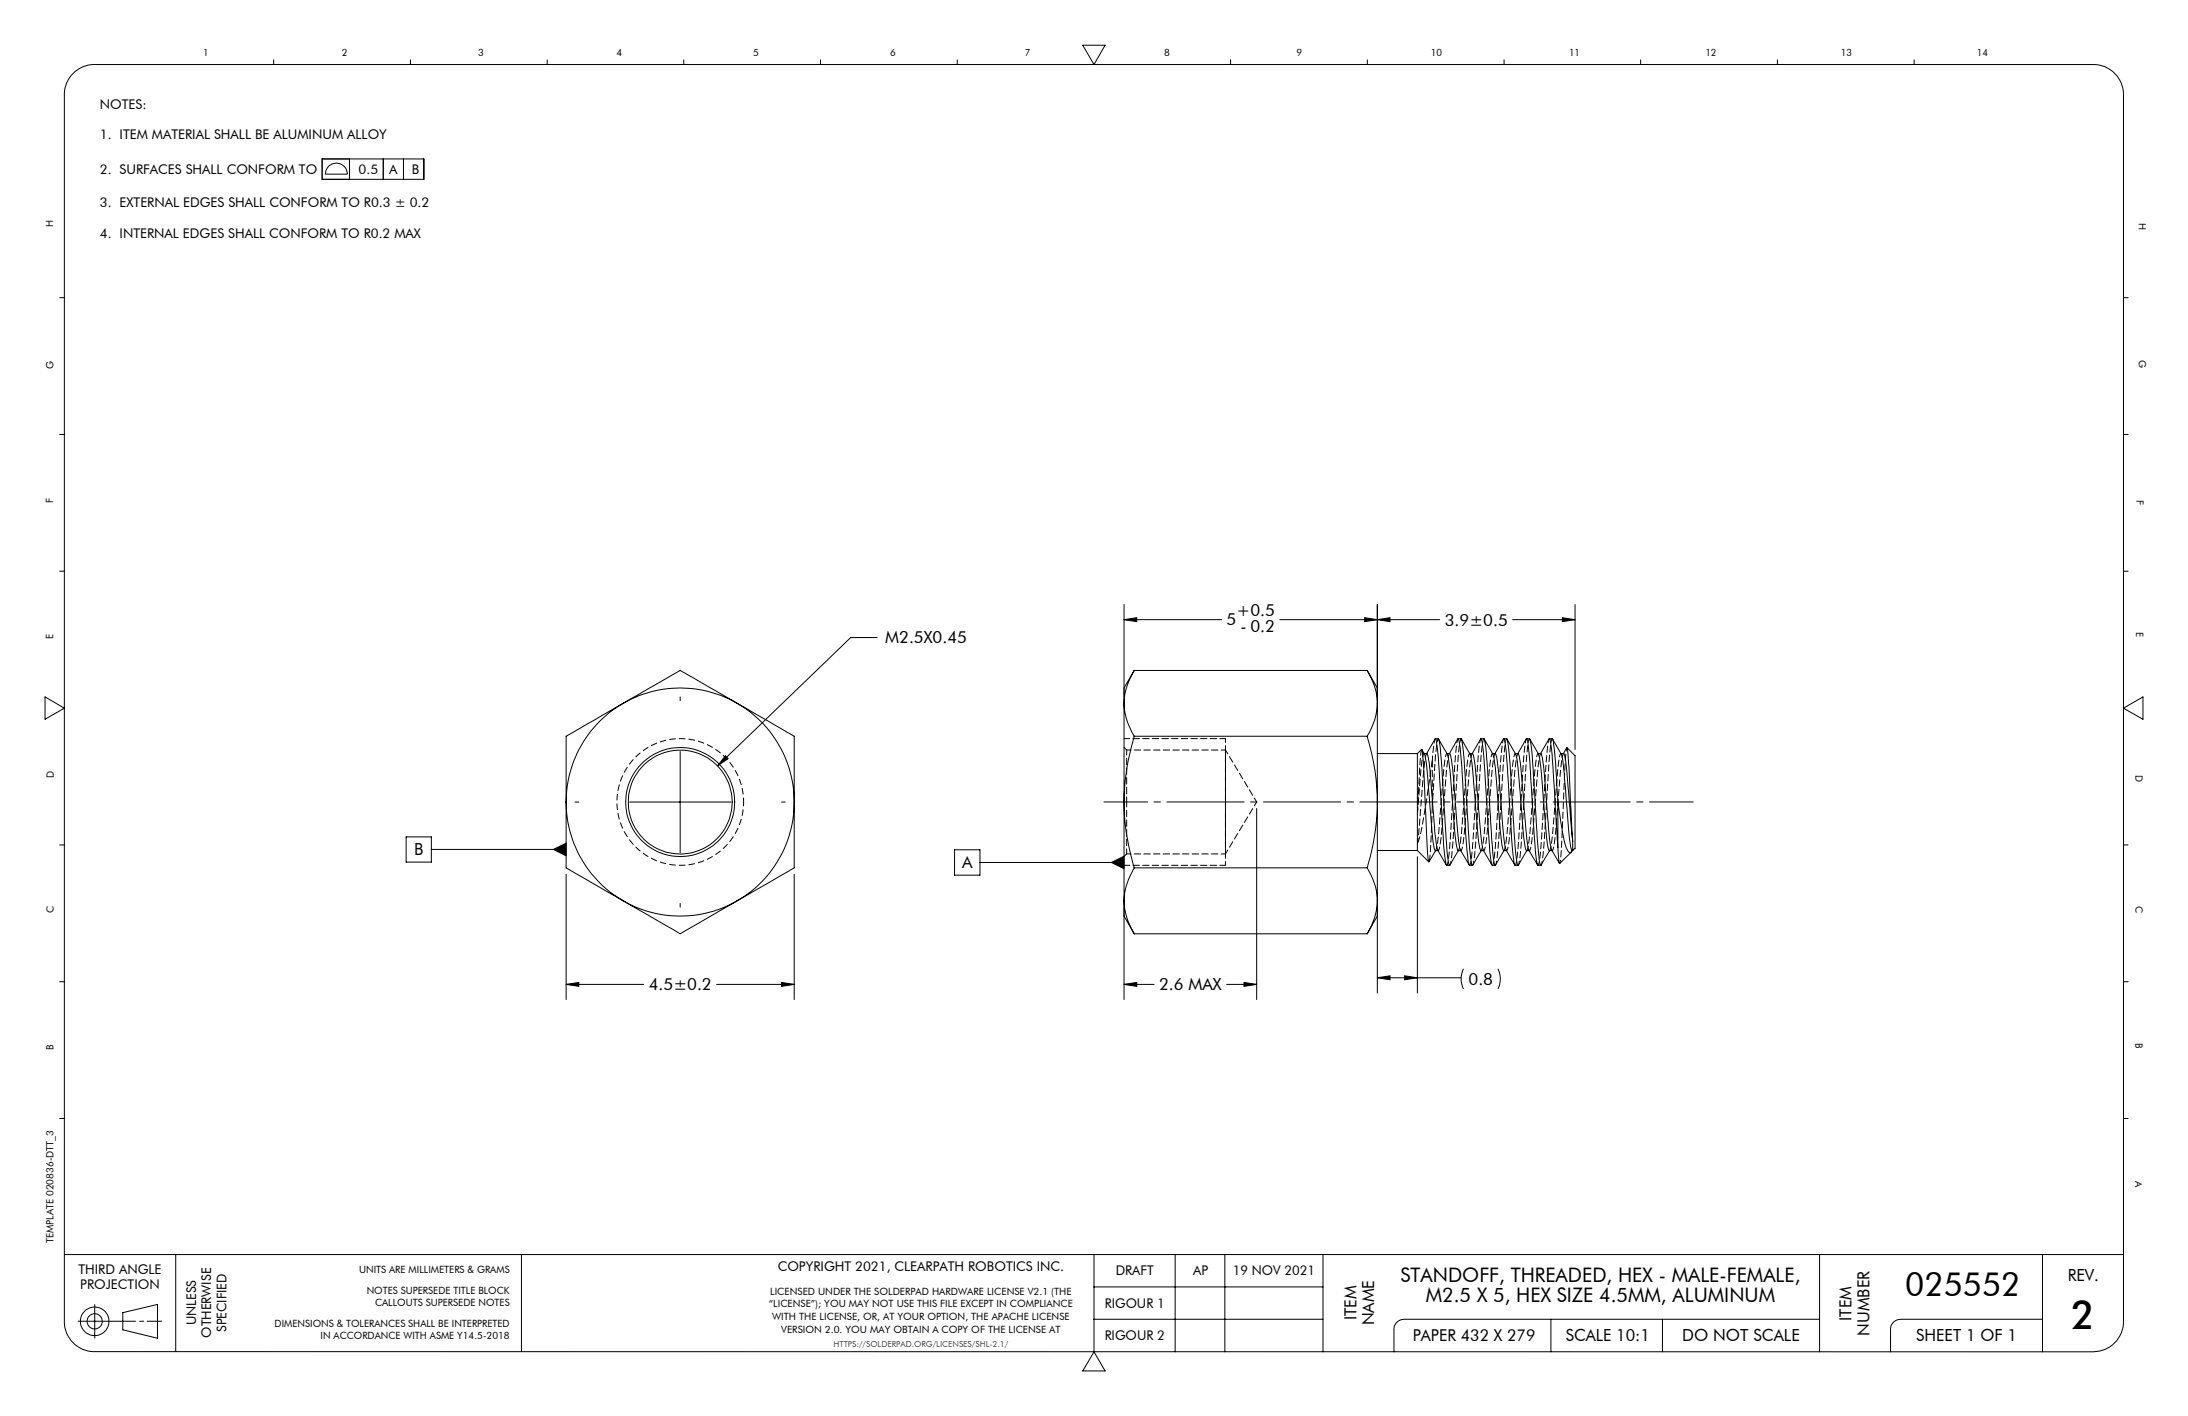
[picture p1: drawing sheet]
<svg xmlns="http://www.w3.org/2000/svg" width="432mm" height="279mm" viewBox="0 0 432 279" stroke-linecap="round" stroke-linejoin="round" font-family="sans-serif">
<g fill="none" stroke="#000" stroke-width=".2">
<path d="M14.3 14.6a5.7 5.7 0 0 1 4.4-1.9h394.4a6 6 0 0 1 6 6v242a6 6 0 0 1-6 6h-394.4a6 6 0 0 1-6-6v-242a5.9 5.9 0 0 1 1.6-4.1zM54 11.8v.9M81 11.8v.9M108 11.8v.9M134.9 11.8v.9M161.9 11.8v.9M188.9 11.8v.9M213.7 8.9h4.4l-2.2 3.8zM242.9 11.8v.9M269.8 11.8v.9M296.8 11.8v.9M323.8 11.8v.9"/>
<path d="M350.8 11.8v.9M377.8 11.8v.9M63.6 31.4h20v4h-20zM64.8 32.8a2.18 2.18 0 0 1 2.4-.4 2.18 2.18 0 0 1 1.3 2h-4.3a2.31 2.31 0 0 1 .6-1.6zM69 31.4v4M75.6 31.4v4M79.6 31.4v4M11.8 58.7h.9M419.1 58.7h.9M11.8 85.7h.9M419.1 85.7h.9M11.8 112.7h.9"/>
<path d="M221.8 119.3v18.2M271.8 119.3v18.2M310.8 119.3v28.6M419.1 112.7h.9M8.9 137.5l3.8 2.2-3.8 2.2zM123 138.8a22.4 22.4 0 0 1 22.5 0M123 138.8a22.6 22.6 0 0 0-11.3 19.5M123 138.8l-11.3 6.5v13M123 138.8l11.2-6.5 11.3 6.5M134.2 137.5v.8M145.5 138.8l11.2 6.5v13M145.5 138.8a22.6 22.6 0 0 1 11.2 19.5"/>
<path d="M173.1 125.8h-5.2l-26.3 25.3M221.8 138.8v19.5M221.8 138.8a13 13 0 0 0 2 6.5M221.8 122.3l2.5-.4v.8zM221.8 122.3h19.3M223.8 132.3a13.3 13.3 0 0 0-2 6.5M223.8 132.3l-2 3.4v3.1M223.8 132.3h46M252.6 122.3h31.5M269.3 121.9l2.5 .4-2.5 .4zM269.8 132.3a12.7 12.7 0 0 1 2 6.5M269.8 132.3l2 3.4v3.1"/>
<path d="M271.8 138.8a12.4 12.4 0 0 1-2 6.5M271.8 138.8v19.5M271.8 122.3l2.5-.4v.8zM298.5 122.3h12.3M308.3 121.9l2.5 .4-2.5 .4zM419.1 139.7l3.8-2.2v4.4zM111.7 158.3v12.9l11.3 6.5M111.7 158.3a22.6 22.6 0 0 0 11.3 19.4M113.5 158.3h.7M124.2 158.3h20.1M134.2 148.3v20M143.2 149.1l.5 .6-2.1 1.4z"/>
<path d="M154.2 158.3h.8M156.7 158.3v12.9l-11.2 6.5M156.7 158.3a22.6 22.6 0 0 1-11.2 19.4M221.8 158.3a44.8 44.8 0 0 0 2 12.9M221.8 158.3v19.4M223.8 145.3a46.4 46.4 0 0 0-2 13M223.8 145.3h46M248 159.5v37.7M269.8 145.3a46.2 46.2 0 0 1 2 13M271.8 158.3a44.4 44.4 0 0 1-2 12.9M271.8 158.3v19.4M271.8 148.7h7.9"/>
<path d="M279.7 148.7l.9-.9a86.8 86.8 0 0 1 .7 11.9l.1 1a63.2 63.2 0 0 0 .6 9.4l1.3-2.2M279.7 148.7v19.1M280.6 147.9a7.3 7.3 0 0 1 1 4l.3 3.4a117.7 117.7 0 0 0 1.2 12.4l.2 .2M281.1 148.7h.5M281.6 148.7a14.4 14.4 0 0 1 .7 4.8l.8 10.5 .4 2.9 .2 .8 1.7 3M283.2 145.8l-1.6 2.9M283.2 145.8l.2 .1 .1 .4 .3 2.7 .6 8.8a84.1 84.1 0 0 0 1.1 12.9h.6M283.3 145.8h.5a53.1 53.1 0 0 1 1 10.2l.1 2.3a118.4 118.4 0 0 0 1.1 12.3l.1 .1 1.7-2.8M283.9 145.8l1.7 3.1a148.9 148.9 0 0 1 1.5 15.2 10.5 10.5 0 0 0 .7 3.8M285.5 148.7h.6a8 8 0 0 1 .6 3.2l.3 3.4a99.8 99.8 0 0 0 1.2 12.4l1.7 3M287.7 145.8l-1.7 2.9M287.7 145.8a4.6 4.6 0 0 1 .5 2.5l.6 8.4a130.5 130.5 0 0 0 1.1 13.9l.1 .1h.6"/>
<path d="M287.8 145.8l.6 .1a216.9 216.9 0 0 1 1.4 18.3l.3 4.1 .4 2.4h.2l1.6-2.8M288.4 145.8l1.7 3a83.4 83.4 0 0 1 1.2 11.7l.2 2.7a12.2 12.2 0 0 0 .8 4.7h.5M290.1 148.7h.5a14.4 14.4 0 0 1 .7 4.8l.2 2.8a87.6 87.6 0 0 0 1.2 11.4l1.7 3M292.2 145.8l-1.7 2.9M292.2 145.8h.1l.2 .5 .3 2.7 .6 8.8a99.5 99.5 0 0 0 1.1 12.9h.6M292.3 145.8h.6a99.9 99.9 0 0 1 1.1 13.5 80.1 80.1 0 0 0 1 11.4l1.8-2.8M292.9 145.8l1.7 3.1a110.8 110.8 0 0 1 1.3 13.5l.2 1.7a10.5 10.5 0 0 0 .7 3.8h.5M294.6 148.7h.5l.1 .2a150.4 150.4 0 0 1 1.5 15.1l.5 3.6 1.7 3.1M296.7 145.8l-1.7 2.9M296.7 145.8h.1a86.6 86.6 0 0 1 1.1 13.1l.6 9a6.5 6.5 0 0 0 .5 2.8h.6M296.8 145.8h.6a66.5 66.5 0 0 1 1 11.3l.6 9.8 .5 3.8h.1l1.7-2.8M297.4 145.8l1.7 3a38.1 38.1 0 0 1 .9 7.5l.6 7.8a10.5 10.5 0 0 0 .7 3.8h.5"/>
<path d="M299 148.7h.6a14.4 14.4 0 0 1 .7 4.8l.3 2.8a81.8 81.8 0 0 0 1.1 11.4l1.8 3M301.2 145.8l-1.7 2.9M301.2 145.8h.1l.1 .3a229.4 229.4 0 0 1 1.4 18.3l.3 4.2a4.2 4.2 0 0 0 .4 2.1h.6M301.3 145.8l.6 .1a140.3 140.3 0 0 1 1.2 15.4l.5 6.3a7.8 7.8 0 0 0 .5 3.1l1.7-2.8M301.9 145.8l1.7 3 .2 .7 .6 5.8a117.7 117.7 0 0 0 1.2 12.4l.2 .2h.5M303.6 148.7h.5a24.6 24.6 0 0 1 .9 6.6 102.3 102.3 0 0 0 1.2 12.3l1.6 2.8M305.7 145.8l-1.7 2.9M305.7 145.8l.2 .1a122.5 122.5 0 0 1 1.1 14.2l.4 7.1M305.8 145.8h.5a21.4 21.4 0 0 1 .8 6.1l.3 6.4M306.4 145.8l1.7 3a38.1 38.1 0 0 1 .9 7.5l.6 7.8a10.5 10.5 0 0 0 .7 3.8h.1M307.4 158.3v8.9M307.4 158.3a47.6 47.6 0 0 0 1.8 9.2l.2 .2a.48 .48 0 0 0 .4 .5 .48 .48 0 0 0 .5-.4"/>
<path d="M308 148.7h.6M308.5 148.7l.7-1.2a86.1 86.1 0 0 1 .8 11.1l.4 7.4M308.6 148.7a7.5 7.5 0 0 1 .6 3.2l1.2 14.1M309.2 147.5l1.6 1.6v18.3l-.4 .4v-1.8M11.8 166.7h.9M80.2 165.1h4.9v5h-4.9zM85.1 167.6h26.6M109.2 167.6l2.5-1.2v2.5zM111.7 172.5v24.7M123 177.7l11.2 6.6 11.3-6.6M123 177.7a22.4 22.4 0 0 0 22.5 0M134.2 178.3v.7"/>
<path d="M156.7 172.5v24.7M188.4 167.7h5v5h-5zM193.4 170.2h28.4M219.3 170.2l2.5-1.3v2.5zM221.8 177.7a13 13 0 0 0 2 6.6M221.8 177.7v3.1l2 3.5M221.8 179v18.2M223.8 171.2a13.6 13.6 0 0 0-2 6.5M223.8 171.2h46M269.8 171.2a13 13 0 0 1 2 6.5M271.8 177.7a12.6 12.6 0 0 1-2 6.6M271.8 177.7v3.1l-2 3.5"/>
<path d="M271.8 167.8h7.9M271.8 179v16.9M279.7 167.8l2.3 2.3M279.7 169.1v26.8M283.3 167.9h.5M287.8 167.9h.5M307.4 167.2l.4 3.2 2.3-2.3M419.1 166.7h.9M11.8 193.7h.9M111.7 194.2l2.5-.3v.7zM111.7 194.2h15.3M141.4 194.2h15.3"/>
<path d="M154.2 193.9l2.5 .3-2.5 .4zM221.8 194.2l2.5-.3v.7zM221.8 194.2h6M223.8 184.3h46M242.1 194.2h5.9M245.5 193.9l2.5 .3-2.5 .4zM271.8 192.9l2.5-.4v.8zM271.8 192.9h16.6M277.2 192.5l2.5 .4-2.5 .4zM288.8 191.2a4.5 4.5 0 0 0 0 3.9M295.6 191.2a4.5 4.5 0 0 1 0 3.9M419.1 193.7h.9"/>
<path d="M11.8 220.7h.9M419.1 220.7h.9M12.7 247.5h406.4M18.7 257.4v6.6M24.2 259l6.9-1.6v6.7l-6.9-1.7zM34.7 247.5v19.2M102.9 247.5v19.2M215.9 247.5v19.2M215.9 253.9h45.2M231.9 247.5v19.2M241.7 247.5v19.2M261.1 247.5v19.2"/>
<path d="M359.1 247.5v19.2M403.1 247.5v19.2M15.4 260.7h11.3M27.6 260.7h.8M29 260.7h2.9M215.9 260.3h45.2M215.9 266.7l2.2 3.8h-4.4zM306.1 260.3v6.4M328.1 260.3v6.4M359.1 260.3h-82a1.98 1.98 0 0 0-2 2v4.4M403.1 260.3h-28a1.98 1.98 0 0 0-2 2v4.4"/>
<circle cx="134.2" cy="158.3" r="10.3"/>
<circle cx="134.2" cy="158.3" r="10.8"/>
<circle cx="18.7" cy="260.7" r="1.5"/>
<circle cx="18.7" cy="260.7" r="2.82"/>
</g>
<path d="M146.8 158.2a12.5 12.5 0 0 1-18.5 11 12.5 12.5 0 0 1-.9-21.4 12.5 12.5 0 0 1 19.3 9.4l.1 1" fill="none" stroke="#000" stroke-width=".2" stroke-dasharray="1.3 .6" stroke-dashoffset=".4" stroke-linecap="butt"/>
<path d="M217.9 158.2h116.3" fill="none" stroke="#000" stroke-width=".2" stroke-dasharray="15.2 1.3 1.3 1.3" stroke-dashoffset="6.6"/>
<path d="M221.8 145.7h20M221.8 170.7h20" fill="none" stroke="#000" stroke-width=".2" stroke-dasharray="1.3 .6" stroke-dashoffset=".2"/>
<path d="M287.7 145.8a62.8 62.8 0 0 0-.9 10.5l-.2 2.1a88.1 88.1 0 0 1-1 12.3h-.1M288.3 145.8a19.3 19.3 0 0 0-.7 5.8l-.4 6.3a97.5 97.5 0 0 1-1 12.8M292.2 145.8a62.8 62.8 0 0 0-.9 10.5l-.2 2.1a88.1 88.1 0 0 1-1 12.3h-.1M292.8 145.8a19.3 19.3 0 0 0-.7 5.8l-.4 6.3a97.5 97.5 0 0 1-1 12.8M296.7 145.8a62.8 62.8 0 0 0-.9 10.5l-.2 2.1a88.1 88.1 0 0 1-1 12.3h-.1M297.3 145.8a19.3 19.3 0 0 0-.7 5.8l-.4 6.3a97.5 97.5 0 0 1-1 12.8M301.2 145.8a62.8 62.8 0 0 0-.9 10.5l-.2 2.1a88.1 88.1 0 0 1-1 12.3h-.1M301.8 145.8a19.3 19.3 0 0 0-.7 5.8l-.4 6.3a97.5 97.5 0 0 1-1 12.8M305.7 145.8a62.8 62.8 0 0 0-.9 10.5l-.2 2.1a88.1 88.1 0 0 1-1 12.3h-.1M306.3 145.8a19.3 19.3 0 0 0-.7 5.8l-.4 6.3a97.5 97.5 0 0 1-1 12.8M241.8 170.7v-25" fill="none" stroke="#000" stroke-width=".2" stroke-dasharray="1.3 .6" stroke-dashoffset=".5"/>
<g fill="#000">
<path d="M143.2 149.1l-1.6 2 2.1-1.4zM111.7 194.2l2.5-.3v.7zM154.2 193.9l2.5 .3-2.5 .4zM221.8 122.3l2.5-.4v.8zM269.3 121.9l2.5 .4-2.5 .4zM271.8 122.3l2.5-.4v.8zM308.3 121.9l2.5 .4-2.5 .4zM277.2 192.5l2.5 .4-2.5 .4zM271.8 192.9l2.5-.4v.8z"/>
<path d="M109.2 167.6l2.5 1.3v-2.5zM219.3 170.2l2.5 1.2v-2.5z"/>
<path d="M245.5 193.9l2.5 .3-2.5 .4zM221.8 194.2l2.5-.3v.7z"/>
</g>
<path d="M283.8 145.8a19.3 19.3 0 0 0-.7 5.8l-.4 7.5M307.8 170.4l.4-3.9 .7-16 .3-3" fill="none" stroke="#000" stroke-width=".2" stroke-dasharray="1.3 .6" stroke-dashoffset=".6"/>
<g fill="none" stroke="#000" stroke-width=".2" stroke-dasharray="1.3 .6" stroke-dashoffset=".4">
<path d="M222.3 148l-.5-.5M241.8 148h-19.5M248 158.2l-6.2-10.2M281.1 148.7h-.1a25.3 25.3 0 0 0-.9 6.9l-.4 4.7M283.2 145.8l-.3 1.3-.2 2.9M285.6 148.7h-.1a25.3 25.3 0 0 0-.9 6.9 95 95 0 0 1-1.2 12.1l-.1 .1M286.1 148.7a5.1 5.1 0 0 0-.6 2.7l-.3 4.2a95.8 95.8 0 0 1-1.2 12.1h-.2M290.1 148.7h-.1a25.3 25.3 0 0 0-.9 6.9 95 95 0 0 1-1.2 12.1l-.1 .1M290.6 148.7a5.1 5.1 0 0 0-.6 2.7l-.3 4.2a95.8 95.8 0 0 1-1.2 12.1h-.2M294.6 148.7h-.1a25.3 25.3 0 0 0-.9 6.9 95 95 0 0 1-1.2 12.1l-.1 .1M295.1 148.7a5.1 5.1 0 0 0-.6 2.7l-.3 4.2a95.8 95.8 0 0 1-1.2 12.1h-.2M299.1 148.7h-.1a25.3 25.3 0 0 0-.9 6.9 95 95 0 0 1-1.2 12.1l-.1 .1"/>
<path d="M299.6 148.7a5.1 5.1 0 0 0-.6 2.7l-.3 4.2a95.8 95.8 0 0 1-1.2 12.1h-.2M303.6 148.7h-.1a25.3 25.3 0 0 0-.9 6.9 95 95 0 0 1-1.2 12.1l-.1 .1M304.1 148.7a5.1 5.1 0 0 0-.6 2.7l-.3 4.2a95.8 95.8 0 0 1-1.2 12.1h-.2M308.1 148.7h-.1a25.3 25.3 0 0 0-.9 6.9 95 95 0 0 1-1.2 12.1l-.1 .1M308.6 148.7a5.1 5.1 0 0 0-.6 2.7l-.3 4.2a95.6 95.6 0 0 1-1.2 12.1h-.2M221.8 169l.5-.5M222.3 168.5h19.5M241.8 168.5l6.2-10.3"/>
</g>
<path d="M222.3 158.2v-10.2M241.8 158.2v-10.2M281.6 148.7a5.1 5.1 0 0 0-.6 2.7l-1.3 15M222.3 168.5v-10.3M241.8 168.5v-10.3" fill="none" stroke="#000" stroke-width=".2" stroke-dasharray="1.3 .6" stroke-dashoffset=".3"/>
<path d="M282.7 150l-.3 1.6a150.6 150.6 0 0 1-2.3 13.9l-.4 .9M282.7 150v9.1M282 170a96.6 96.6 0 0 0 .7-10.9" fill="none" stroke="#000" stroke-width=".2" stroke-dasharray="1.3 .6" stroke-dashoffset="-.1"/>
<g fill="none" stroke="#000" stroke-width=".2" stroke-dasharray="1.3 .6">
<path d="M281.1 148.7h-.1M281.6 148.7h-.1M285.6 148.7h-.1M286.1 148.7h-.1M290.1 148.7h-.1M290.6 148.7h-.1M294.6 148.7h-.1M295.1 148.7h-.1M299.1 148.7h-.1M299.6 148.7h-.1M303.6 148.7h-.1M304.1 148.7h-.1"/>
<path d="M308.1 148.7h-.1M308.6 148.7h-.1M283.3 167.8l.1-.1M283.8 167.8h.1M287.8 167.8l.1-.1M288.3 167.8h.1M292.3 167.8l.1-.1M292.8 167.8h.1M296.8 167.8l.1-.1M297.3 167.8h.1M301.3 167.8l.1-.1M301.8 167.8h.1"/>
<path d="M305.8 167.8l.1-.1M306.3 167.8h.1M310.3 167.8l.1-.1M310.4 167.7l-.1 .1"/>
</g>
<path d="M279.7 160.3l.5-9.7 .4-2.7" fill="none" stroke="#000" stroke-width=".2" stroke-dasharray="1.3 .6" stroke-dashoffset=".1"/>
<text font-size="7.9" x="408.8" y="262.3">2</text>
<text font-size="6.6" x="376" y="255.8">025552</text>
<g font-size="3.9">
<text x="276.4" y="253">STANDOFF, THREADED, HEX - MALE-FEMALE,</text>
<text x="281.4" y="257">M2.5 X 5, HEX SIZE 4.5MM, ALUMINUM</text>
</g>
<g font-size="3.3">
<text x="242.1" y="123.3">5</text>
<text x="244" y="121.5">+0.5</text>
<text x="244.8" y="124.7">- 0.2</text>
<text x="285.1" y="123.4">3.9±0.5</text>
<text x="174.7" y="127">M2.5X0.45</text>
<text x="81.7" y="168.8">B</text>
<text x="189.9" y="171.3">A</text>
<text x="128" y="195.4">4.5±0.2</text>
<text x="228.7" y="195.4">2.6 MAX</text>
<text x="289.8" y="194.3">0.8</text>
<text x="408.1" y="252.7">REV.</text>
<text x="267.7" y="260.5" transform="rotate(-90 267.7 260.5)">ITEM</text>
<text x="271.2" y="261.5" transform="rotate(-90 271.2 261.5)">NAME</text>
<text x="365.4" y="260.6" transform="rotate(-90 365.4 260.6)">ITEM</text>
<text x="368.9" y="263.5" transform="rotate(-90 368.9 263.5)">NUMBER</text>
<text x="309" y="264.6">SCALE 10:1</text>
<text x="332" y="264.6">DO NOT SCALE</text>
<text x="378.2" y="264.6">SHEET 1 OF 1</text>
</g>
<text font-size="3.2" x="278.8" y="264.6">PAPER 432 X 279</text>
<g font-size="2.6">
<text x="19.7" y="21.5">NOTES:</text>
<text x="19.7" y="27.5">1. ITEM MATERIAL SHALL BE ALUMINUM ALLOY</text>
<text x="19.7" y="34.3">2. SURFACES SHALL CONFORM TO</text>
<text x="70.8" y="34.3">0.5</text>
<text x="76.8" y="34.3">A</text>
<text x="81.3" y="34.3">B</text>
<text x="19.7" y="40.9">3. EXTERNAL EDGES SHALL CONFORM TO R0.3 ± 0.2</text>
<text x="19.7" y="46.9">4. INTERNAL EDGES SHALL CONFORM TO R0.2 MAX</text>
<text x="15.5" y="251.4">THIRD ANGLE</text>
<text x="153.5" y="250.9">COPYRIGHT 2021, CLEARPATH ROBOTICS INC.</text>
<text x="220.2" y="251.5">DRAFT</text>
<text x="235.5" y="251.5">AP</text>
<text x="243.3" y="251.5">19 NOV 2021</text>
<text x="15.8" y="254.4">PROJECTION</text>
<text x="38.7" y="261.5" transform="rotate(-90 38.7 261.5)">UNLESS</text>
<text x="41.7" y="264" transform="rotate(-90 41.7 264)">OTHERWISE</text>
<text x="44.7" y="262.8" transform="rotate(-90 44.7 262.8)">SPECIFIED</text>
<text x="218" y="258.1">RIGOUR 1</text>
<text x="218" y="264.4">RIGOUR 2</text>
</g>
<g font-size="2">
<text x="40.1" y="11">1</text>
<text x="67.5" y="11">2</text>
<text x="94.3" y="11">3</text>
<text x="121.7" y="11">4</text>
<text x="148.6" y="11">5</text>
<text x="175.7" y="11">6</text>
<text x="202.3" y="11">7</text>
<text x="229.7" y="11">8</text>
<text x="255.9" y="11">9</text>
<text x="282.4" y="11">10</text>
<text x="309.7" y="11">11</text>
<text x="336.6" y="11">12</text>
<text x="363.3" y="11">13</text>
<text x="390.1" y="11">14</text>
<text x="10.5" y="44.9" transform="rotate(-90 10.5 44.9)">H</text>
<text x="422.1" y="44.1" transform="rotate(90 422.1 44.1)">H</text>
<text x="422.1" y="71.1" transform="rotate(90 422.1 71.1)">G</text>
<text x="10.6" y="72.9" transform="rotate(-90 10.6 72.9)">G</text>
<text x="10.5" y="99.3" transform="rotate(-90 10.5 99.3)">F</text>
<text x="421.6" y="98.7" transform="rotate(90 421.6 98.7)">F</text>
<text x="421.6" y="124.6" transform="rotate(90 421.6 124.6)">E</text>
<text x="10.5" y="126.1" transform="rotate(-90 10.5 126.1)">E</text>
<text x="10.7" y="153.5" transform="rotate(-90 10.7 153.5)">D</text>
<text x="421.4" y="153" transform="rotate(90 421.4 153)">D</text>
<text x="421.4" y="178.8" transform="rotate(90 421.4 178.8)">C</text>
<text x="10.6" y="180.2" transform="rotate(-90 10.6 180.2)">C</text>
<text x="10.6" y="207.2" transform="rotate(-90 10.6 207.2)">B</text>
<text x="421.4" y="205.8" transform="rotate(90 421.4 205.8)">B</text>
<text x="421.4" y="233.1" transform="rotate(90 421.4 233.1)">A</text>
<text x="10.5" y="245.3" transform="rotate(-90 10.5 245.3)">TEMPLATE 020836-DTT_3</text>
<text x="70.9" y="251.2">UNITS ARE MILLIMETERS &amp; GRAMS</text>
<text x="72.4" y="255.2">NOTES SUPERSEDE TITLE BLOCK</text>
<text x="74" y="257.7">CALLOUTS SUPERSEDE NOTES</text>
<text x="151.7" y="257.9">“LICENSE”); YOU MAY NOT USE THIS FILE EXCEPT IN COMPLIANCE</text>
<text x="152" y="255.4">LICENSED UNDER THE SOLDERPAD HARDWARE LICENSE V2.1 (THE</text>
<text x="54.2" y="261.7">DIMENSIONS &amp; TOLERANCES SHALL BE INTERPRETED</text>
<text x="152.4" y="260.4">WITH THE LICENSE, OR, AT YOUR OPTION, THE APACHE LICENSE</text>
<text x="154.2" y="262.9">VERSION 2.0. YOU MAY OBTAIN A COPY OF THE LICENSE AT</text>
<text x="63.3" y="264.2">IN ACCORDANCE WITH ASME Y14.5-2018</text>
</g>
<text font-size="1.6" fill="#00f" x="164.5" y="265.7">HTTPS://SOLDERPAD.ORG/LICENSES/SHL-2.1/</text>
</svg>
